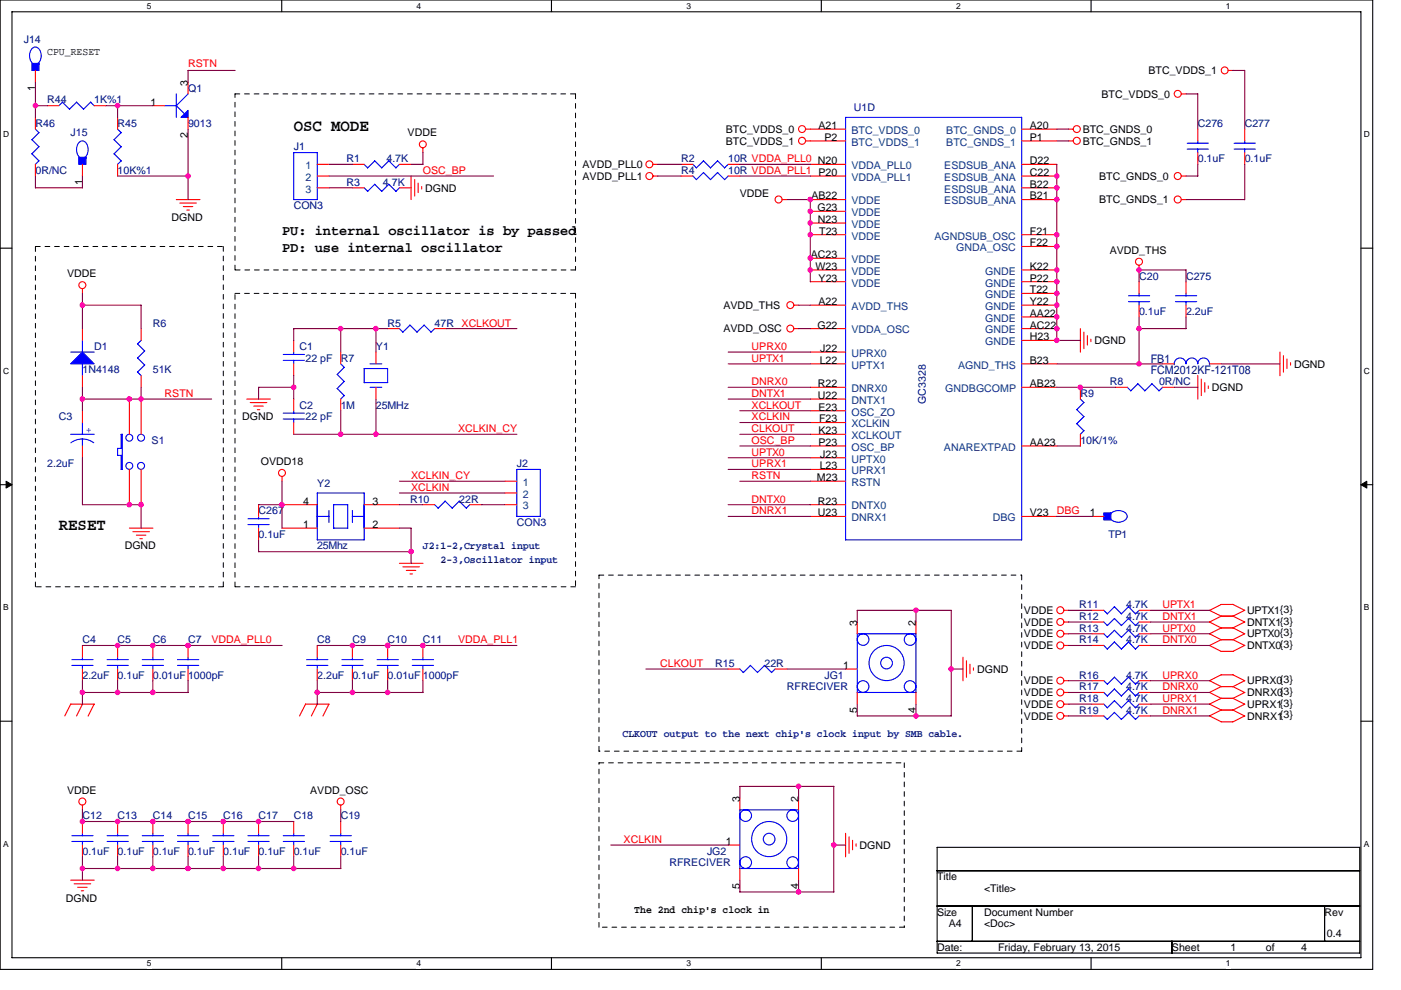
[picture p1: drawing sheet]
<svg xmlns="http://www.w3.org/2000/svg" width="297mm" height="210mm" viewBox="0 0 297 210" stroke-linecap="round" stroke-linejoin="round" font-family="sans-serif">
<path d="M0 0h291v205.6h-291zM2.5 2.5h286v200.6h-286z" fill="none" stroke="#000" stroke-width=".23"/>
<g fill="#fff">
<path d="M31.1 .3h1v1.9h-1z"/>
<path d="M31.1 203.4h1v2h-1z"/>
</g>
<path d="M59.7 0v2.5M59.7 203.1v2.5" fill="none" stroke="#000" stroke-width=".23"/>
<g fill="#fff">
<path d="M88.3 .3h1v1.9h-1z"/>
<path d="M88.3 203.4h1v2h-1z"/>
</g>
<path d="M116.9 0v2.5M116.9 203.1v2.5" fill="none" stroke="#000" stroke-width=".23"/>
<g fill="#fff">
<path d="M145.5 .3h1v1.9h-1z"/>
<path d="M145.5 203.4h1v2h-1z"/>
</g>
<path d="M174.1 0v2.5M174.1 203.1v2.5" fill="none" stroke="#000" stroke-width=".23"/>
<g fill="#fff">
<path d="M202.7 .3h1v1.9h-1z"/>
<path d="M202.7 203.4h1v2h-1z"/>
</g>
<path d="M231.3 0v2.5M231.3 203.1v2.5" fill="none" stroke="#000" stroke-width=".23"/>
<g fill="#fff">
<path d="M259.9 .3h1v1.9h-1z"/>
<path d="M259.9 203.4h1v2h-1z"/>
<path d="M.7 27.6h1.3v1.9h-1.3z"/>
<path d="M289.2 27.6h1.3v1.9h-1.3z"/>
<path d="M.7 77.7h1.3v2h-1.3z"/>
<path d="M289.2 77.7h1.3v2h-1.3z"/>
</g>
<path d="M0 52.6h2.5M288.5 52.6h2.5" fill="none" stroke="#000" stroke-width=".23"/>
<g fill="#fff">
<path d="M.7 127.9h1.2v2h-1.2z"/>
<path d="M289.2 127.9h1.2v2h-1.2z"/>
</g>
<path d="M0 102.8h2.5M288.5 102.8h2.5" fill="none" stroke="#000" stroke-width=".23"/>
<path d="M1.3 102.1l1.2 .7-1.2 .7zM288.5 102.8l1.3-.7v1.4z" fill="#000" stroke="#000" stroke-width=".21"/>
<g fill="#fff">
<path d="M.7 178h1.2v2h-1.2z"/>
<path d="M289.2 178h1.2v2h-1.2z"/>
</g>
<path d="M0 153h2.5M288.5 153h2.5M198.7 179.7h89.6v22.4h-89.6zM198.7 184.7h89.6M198.7 192.2h89.6M198.7 199.6h89.6M206.2 192.2v7.4M248.5 199.6v2.5M280.8 192.2v7.4" fill="none" stroke="#000" stroke-width=".23"/>
<g fill="none" stroke="#000" stroke-width=".21" stroke-dasharray="1 1 1 1 1 1 1 1">
<path d="M49.8 19.9h72.2M122 19.9v37.4M7.5 52.3h39.8M47.3 52.3v72.2M49.8 57.3v-37.4M122 57.3h-72.2M49.8 62.2h72.2M122 62.2v62.3M7.5 124.5v-72.2M47.3 124.5h-39.8M49.8 124.5v-62.3M122 124.5h-72.2"/>
<path d="M127 122h89.6M216.6 122v37.3M127 159.3v-37.3M216.6 159.3h-89.6M127 161.8h64.7M191.7 161.8v34.9M127 196.7v-34.9M191.7 196.7h-64.7"/>
</g>
<g fill="none" stroke="#f00" stroke-width=".23">
<path d="M7.5 14.9v2.5M39.9 17.4v2.5M250.5 19.9h1M260.4 14.9h1M7.5 24.9v2.5M7.5 34.9v2.4M10 22.4h2.5M17.5 34.9v2.4M20 22.4h2.5M24.9 24.9v2.5M24.9 34.9v2.4M32.4 22.4h2.5"/>
<path d="M39.9 24.9v2.5M67.3 34.9h2.4M67.3 37.3h2.4M67.3 39.8h2.4M74.7 34.9h2.5M74.7 39.8h2.5M84.7 34.9h2.5M84.7 39.8h2.5M87.2 37.3v5M87.9 38.1v3.5M88.7 38.8v2.1M89.4 39.6v.5"/>
<path d="M89.7 31.4v1M138.4 34.9h1.1M138.4 37.3h1.1M144.4 34.9h2.5M144.4 37.3h2.5M154.4 34.9h2.5M154.4 37.3h2.5M170.8 27.4h8.5M170.8 29.9h8.5M171.8 34.9h7.5M171.8 37.3h7.5M216.6 27.4h7.5"/>
<path d="M216.6 29.9h7.5M216.6 34.9h7.5M216.6 37.3h7.5M216.6 39.8h7.5M226.5 27.4h1.1M226.5 29.9h1.1M250.5 37.3h1M254 27.4v2.5M254 32.4v2.5M263.9 27.4v2.5M263.9 32.4v2.5M37.4 42.3h5"/>
<path d="M38.1 43.1h3.5M38.9 43.8h2M39.6 44.6h.5M165.8 42.3h1.1M171.8 42.3h7.5M171.8 49.8h7.5M171.8 57.3h7.5M171.8 59.8h7.5M171.8 44.8h7.5M171.8 47.3h7.5M171.8 54.8h7.5M216.6 42.3h7.5"/>
<path d="M216.6 49.8h7.5M216.6 52.3h7.5M216.6 57.3h7.5M216.6 59.8h7.5M241.5 56.3v1M241.5 59.8v2.4M250.5 42.3h1M251.5 59.8v2.4M17.5 61.2v1.1M17.5 69.7v2.5M17.5 79.7v2.4M29.9 69.7v2.5"/>
<path d="M29.9 79.7v2.4M62.3 72.2v2.5M62.3 77.2v2.5M72.2 74.7v2.5M79.7 74.7v2.5M82.2 69.7h2.5M92.2 69.7h2.4M168.3 64.7h1M168.3 69.7h1M171.8 64.7h7.5M171.8 69.7h7.5M171.8 77.2h7.5"/>
<path d="M171.8 74.7h7.5M216.6 64.7h7.5M216.6 69.7h7.5M216.6 77.2h7.5M216.6 62.2h7.5M216.6 67.2h7.5M216.6 72.2h7.5M229.1 69.7v5M229.8 70.4v3.6M230.5 71.2v2M231.3 71.9v.6M241.5 64.7v2.5"/>
<path d="M246.5 77.2h2.5M251.5 64.7v2.5M254 79.7v4.9M256.4 77.2h2.5M271.4 74.7v5M272.1 75.4v3.5M272.9 76.2v2M273.6 76.9v.5M17.5 87.1v2.5M17.5 94.6v2.5M27.4 84.6v7.5M27.4 99.6v7.4"/>
<path d="M29.9 84.6v7.5M29.9 99.6v7.4M52.3 84.6h5M53.1 85.4h3.5M53.8 86.1h2M54.6 86.9h.5M62.3 84.6v2.5M62.3 89.6v2.5M72.2 84.6v2.5M79.7 82.1v2.5M171.8 84.6h7.5M171.8 82.1h7.5"/>
<path d="M171.8 87.1h7.5M171.8 89.6h7.5M171.8 97.1h7.5M171.8 92.1h7.5M171.8 99.6h7.5M171.8 94.6h7.5M216.6 82.1h7.5M216.6 94.6h7.5M229.1 82.1v2.5M229.1 92.1v2.5M236.5 82.1h2.5M246.5 82.1h2.5"/>
<path d="M254.7 80.4v3.5M255.4 81.2v2M256.2 81.9v.5M27.4 112h5M28.2 112.8h3.5M28.9 113.5h2M29.7 114.3h.5M54.8 107v2.5M54.8 112v2.5M59.8 112h7.5M59.8 101.1v1M59.8 107h7.5"/>
<path d="M77.2 112h7.5M77.2 107h7.5M84.7 119.5h5M89.7 107h2.5M99.6 107h2.5M107.1 107h2.5M107.1 102.1h2.5M107.1 104.6h2.5M171.8 109.5h7.5M171.8 107h7.5M171.8 102.1h7.5M216.6 109.5h7.5"/>
<path d="M231.5 109.5h2.5M17.5 136.9v2.5M24.9 136.9v2.5M32.4 136.9v2.5M39.9 136.9v2.5M67.3 136.9v2.5M74.7 136.9v2.5M82.2 136.9v2.5M85.4 120.2h3.5M86.1 121h2.1M86.9 121.7h.5M89.7 136.9v2.5"/>
<path d="M181.8 131.9v2.5M194.2 131.9v2.5M204.2 139.4v5M225.6 134.4h1M225.6 129.5h1M225.6 136.9h1M225.6 131.9h1M231.5 134.4h2.5M231.5 129.5h2.5M231.5 136.9h2.5M231.5 131.9h2.5M241.5 134.4h2.5"/>
<path d="M241.5 129.5h2.5M241.5 136.9h2.5M241.5 131.9h2.5M256.4 129.5l2.5 1.2M256.4 134.4l2.5 1.3M256.4 136.9l2.5 1.3M256.4 131.9l2.5 1.3M258.9 133.2l-2.5 1.3M258.9 135.7l-2.5 1.2M261.4 128.2l2.5 1.2-2.5 1.3h-2.5l-2.5 1.3M261.4 133.2l2.5 1.2-2.5 1.3h-2.5M261.4 130.7l2.5 1.2-2.5 1.3h-2.5"/>
<path d="M261.4 135.7l2.5 1.2M261.4 128.2h-2.5l-2.5 1.3M263.9 136.9l-2.5 1.3h-2.5M15 149.4h5l-1.3 2.5M15 149.3l-1.3 2.5M17.5 141.9v2.5M17.5 149.3l-1.3 2.5M24.9 141.9v2.5M32.4 141.9v2.5M39.9 141.9v2.5M64.8 149.4h5l-1.3 2.5M64.8 149.3l-1.3 2.5"/>
<path d="M67.3 141.9v2.5M67.3 149.3l-1.3 2.5M74.7 141.9v2.5M82.2 141.9v2.5M89.7 141.9v2.5M154.4 141.9h2.5M164.3 141.9h2.5M179.3 141.9h2.5M181.8 146.9v2.5M194.2 146.9v2.5M204.9 140.1v3.6M205.7 140.9v2"/>
<path d="M206.4 141.6v.6M225.6 146.9h1M225.6 151.8h1M225.6 149.4h1M225.6 144.4h1M231.5 146.9h2.5M231.5 151.8h2.5M231.5 149.4h2.5M231.5 144.4h2.5M241.5 146.9h2.5M241.5 151.8h2.5M241.5 149.4h2.5"/>
<path d="M241.5 144.4h2.5M256.4 146.9l2.5 1.2h2.5l2.5 1.3-2.5 1.2M256.4 149.3l2.5 1.3M256.4 151.8l2.5 1.3h2.5M256.4 144.4l2.5 1.2M256.4 144.4l2.5-1.3h2.5l2.5 1.3-2.5 1.2M258.9 150.6h2.5l2.5 1.3-2.5 1.2M258.9 145.6h2.5l2.5 1.3-2.5 1.2M258.9 148.1l-2.5 1.3M258.9 150.6l-2.5 1.2M258.9 145.6l-2.5 1.3M17.5 170.8v1"/>
<path d="M17.5 174.2v2.5M17.5 179.2v2.5M24.9 174.2v2.5M24.9 179.2v2.5M32.4 174.2v2.5M32.4 179.2v2.5M39.9 174.2v2.5M39.9 179.2v2.5M47.3 174.2v2.5M47.3 179.2v2.5M54.8 174.2v2.5M54.8 179.2v2.5"/>
<path d="M62.3 174.2v2.5M62.3 179.2v2.5M72.2 170.8v1M72.2 174.2v2.5M72.2 179.2v2.5M154.4 179.2h2.5M156.9 169.3v2.5M169.3 169.3v2.5M179.3 176.7v5M180 177.5v3.5M180.8 178.2v2M181.5 179v.5"/>
<path d="M15 186.7h5M15.7 187.5h3.5M16.5 188.2h2M17.2 188.9h.5M156.9 184.2v2.5M169.3 184.2v2.5"/>
<circle cx="249.7" cy="19.9" r=".74"/>
<circle cx="259.7" cy="14.9" r=".73"/>
<circle cx="89.6" cy="30.6" r=".73"/>
<circle cx="137.7" cy="37.3" r=".74"/>
<circle cx="137.7" cy="34.9" r=".74"/>
<circle cx="170" cy="29.9" r=".74"/>
<circle cx="170.1" cy="27.4" r=".74"/>
<circle cx="228.3" cy="29.9" r=".74"/>
<circle cx="228.3" cy="27.4" r=".74"/>
<circle cx="249.7" cy="37.3" r=".74"/>
<circle cx="165.1" cy="42.3" r=".74"/>
<circle cx="241.5" cy="55.5" r=".74"/>
<circle cx="249.7" cy="42.3" r=".74"/>
<circle cx="17.5" cy="60.5" r=".74"/>
<circle cx="167.6" cy="69.7" r=".73"/>
<circle cx="167.6" cy="64.7" r=".73"/>
<circle cx="59.8" cy="100.3" r=".74"/>
<circle cx="224.8" cy="129.4" r=".74"/>
<circle cx="224.8" cy="136.9" r=".74"/>
<circle cx="224.8" cy="134.4" r=".74"/>
<circle cx="224.8" cy="131.9" r=".74"/>
<circle cx="224.8" cy="149.4" r=".74"/>
<circle cx="224.8" cy="146.9" r=".74"/>
<circle cx="224.8" cy="151.8" r=".74"/>
<circle cx="224.8" cy="144.4" r=".74"/>
<circle cx="17.5" cy="170" r=".74"/>
<circle cx="72.2" cy="170" r=".74"/>
</g>
<g fill="none" stroke="#00f" stroke-width=".23">
<path d="M6.8 10.3a1.13 1.13 0 0 1 1.2-.2 1.13 1.13 0 0 1 .7 1.1 1.87 1.87 0 0 1-1.2 2.5 1.97 1.97 0 0 1-1-3zM37.4 19.9v5M39.9 19.9l-2.5 2.5M6.8 29.6l1.5 1.5-1.6 1.5M6.8 32.6l1.5 1.5-.8 .8M7.5 27.4l.8 .8-1.6 1.5M16.2 21.7l1.5 1.5M16.3 21.7l-1.6 1.5-1.4-1.5-.8 .7M16.7 30.2a1.12 1.12 0 0 1 1.3-.2 1.12 1.12 0 0 1 .6 1.1 1.87 1.87 0 0 1-1.1 2.5 1.97 1.97 0 0 1-1-3zM20 22.4l-.8-.7-1.5 1.5M24.2 32.6l1.5 1.5-.8 .8M24.9 27.4l.8 .8-1.5 1.5 1.5 1.4-1.5 1.5"/>
<path d="M34.9 22.4h2.5M37.4 22.4l1.8 1.8M62.3 32.4h5v9.9h-5zM77.2 34.8l.8 .8M77.2 39.8l.8 .8M79.4 34.1l1.5 1.5 1.5-1.5M79.4 39.1l1.5 1.5 1.5-1.5M79.5 34.1l-1.6 1.5M79.5 39.1l-1.6 1.5M82.4 34.1l1.5 1.5M82.4 39.1l1.5 1.5M84.7 34.9l-.8 .7"/>
<path d="M84.7 39.8l-.8 .8M146.9 34.8l.8 .8M146.9 37.3l.8 .8M149.1 34.1l1.5 1.5 1.5-1.5M149.2 34.1l-1.6 1.5M152.1 34.1l1.5 1.5 .8-.7M154.4 37.3l-.8 .8-1.5-1.5-1.5 1.5-1.5-1.5-1.5 1.5M179.3 24.9h37.3v89.6h-37.3zM251.7 31.6h4.5M251.7 30.4h4.5M254 29.9v.5M254 31.6v.8"/>
<path d="M261.7 31.6h4.5M261.7 30.4h4.5M263.9 29.9v.5M263.9 31.6v.8M15 74.7h5M17.5 72.2v2.5M17.5 77.2v2.5M29.1 78.9l.8 .8M29.9 72.2l-.8 .7 1.6 1.5-1.6 1.5 1.6 1.5M30.7 77.4l-1.5 1.5M60 76.4h4.5M60 75.2h4.5"/>
<path d="M62.3 74.7v.5M62.3 76.4v.8M71.5 79.4l1.5 1.5M72.2 77.2l.8 .7-1.5 1.5M77.2 78.2h5M78.5 77.2h2.5M82.2 78.1v3.1h-5v-3M84.7 69.7l.7 .7M92.2 69.7l-.8 .8-1.5-1.6-1.5 1.6-1.5-1.6-1.5 1.6M239.3 64h4.5M239.3 62.7h4.5M241.5 62.2v.6"/>
<path d="M241.5 64v.7M249 77.2a1.25 1.25 0 0 1 1.2-1.3 1.25 1.25 0 0 1 1.3 1.3 1.25 1.25 0 0 1 1.2-1.3 1.25 1.25 0 0 1 1.3 1.3 1.24 1.24 0 0 1 1.2-1.3 1.24 1.24 0 0 1 1.2 1.3M249 77.2h.1M249.2 64h4.5M249.2 62.7h4.5M251.5 62.2v.6M251.5 64v.7M256.4 77.2h.1M15 92.1h5M15 93.9a4.1 4.1 0 0 1 4.9 0M17.5 89.6v2.5M17.5 93.1v1.5"/>
<path d="M24.9 96.6h.8v3M25.7 92.1h.2v7.5M25.7 95.1h-.8v1.5M25.7 92.1v3M25.7 99.6h.2M60 88.9h4.5M60 87.6h4.5M62.3 87.1v.6M62.3 88.9v.7M71.5 82.4l1.5 1.5-.8 .8M73 80.9l-1.5 1.5M78.5 82.1h2.5"/>
<path d="M109.6 99.6h5v9.9h-5zM228.3 89.9l1.5 1.5M229 84.6l.8 .8-1.5 1.5 1.5 1.4-1.5 1.6M229.8 91.3l-.7 .8M241.2 81.4l1.5 1.5M241.3 81.4l-1.6 1.5-.7-.8M244.2 81.4l1.5 1.5 .8-.8M244.2 81.4l-1.5 1.5M52.6 111.3h4.5M52.6 110h4.5M54.8 109.5v.5M54.8 111.3v.7"/>
<path d="M67.2 109.5h2.5M67.3 104.6h9.9v9.9h-9.9zM69.7 108.3v2.5M70.7 107h3v5h-3M70.7 107v5M74.7 109.5h2.5M74.7 108.3v2.5M92.1 107l.8 .8M94.4 106.3l1.5 1.5M94.4 106.3l-1.5 1.5M98.9 107.8l-1.5-1.5-1.5 1.5M99.6 107l-.8 .8"/>
<path d="M235.6 108.8a2.35 2.35 0 0 1 3.3 .3 1.43 1.43 0 0 1-1.8 1.7 1.42 1.42 0 0 1-1.7-1.7zM15.2 139.9h4.5M17.5 139.4v.5M22.7 139.9h4.5M24.9 139.4v.5M30.2 139.9h4.5M32.4 139.4v.5M37.6 139.9h4.5M39.9 139.4v.5M65 139.9h4.5M67.3 139.4v.5M72.5 139.9h4.5"/>
<path d="M74.7 139.4v.5M79.9 139.9h4.6M82.2 139.4v.5M87.4 139.9h4.5M89.7 139.4v.5M181.8 134.4h12.4v12.5h-12.4zM234 129.4l.8 .8M234 134.4l.8 .8M234 136.9l.8 .8M236.3 128.7l1.5 1.5M236.3 131.2l1.5 1.5M236.3 133.7l1.5 1.5"/>
<path d="M236.3 136.1l1.5 1.6M236.3 128.7l-1.5 1.5M236.3 131.2l-1.5 1.5-.8-.8M236.3 133.7l-1.5 1.5M236.3 136.2l-1.5 1.5M240.7 130.2l-1.5-1.5-1.5 1.5M240.7 135.2l-1.5-1.5-1.5 1.5M240.7 137.7l-1.5-1.6-1.5 1.6M241.5 129.5l-.8 .7M241.5 131.9l-.8 .8-1.5-1.5-1.5 1.5M241.5 134.4l-.8 .8M241.5 136.9l-.8 .8"/>
<path d="M15.2 141.1h4.5M17.5 141.1v.8M22.7 141.1h4.5M24.9 141.1v.8M30.2 141.1h4.5M32.4 141.1v.8M37.6 141.1h4.5M39.9 141.1v.8M65 141.1h4.5M67.3 141.1v.8M72.5 141.1h4.5M74.7 141.1v.8"/>
<path d="M79.9 141.1h4.6M82.2 141.1v.8M87.4 141.1h4.5M89.7 141.1v.8M156.8 141.9l.8 .7M159.1 141.1l1.5 1.5M159.1 141.1l-1.5 1.6M162.1 141.1l1.5 1.5M162.1 141.1l-1.5 1.6M164.3 141.9l-.7 .8M236.3 148.6l1.5 1.5M236.3 151.1l1.5 1.5"/>
<path d="M236.3 146.1l1.5 1.5M236.3 143.6l1.5 1.5M236.3 148.6l-1.5 1.5-.8-.8M236.3 151.1l-1.5 1.5-.8-.8M236.3 146.1l-1.5 1.5-.8-.7M236.3 143.6l-1.5 1.5-.8-.7M239.2 148.6l1.5 1.5 .8-.7M239.2 151.1l1.5 1.5 .8-.8M239.2 143.6l1.5 1.5 .8-.7M239.3 148.6l-1.6 1.5M239.3 151.1l-1.6 1.5M239.3 143.6l-1.6 1.5"/>
<path d="M241.5 146.9l-.8 .7-1.5-1.5-1.5 1.5M15.2 178.5h4.5M15.2 177.2h4.5M17.5 176.7v.6M17.5 178.5v.7M22.7 178.5h4.5M22.7 177.2h4.5M24.9 176.7v.6M24.9 178.5v.7M30.2 178.5h4.5M30.2 177.2h4.5M32.4 176.7v.6"/>
<path d="M32.4 178.5v.7M37.6 178.5h4.5M37.6 177.2h4.5M39.9 176.7v.6M39.9 178.5v.7M45.1 178.5h4.5M45.1 177.2h4.5M47.3 176.7v.6M47.3 178.5v.7M52.6 178.5h4.5M52.6 177.2h4.5M54.8 176.7v.6"/>
<path d="M54.8 178.5v.7M60 178.5h4.5M60 177.2h4.5M62.3 176.7v.6M62.3 178.5v.7M70 178.5h4.5M70 177.2h4.5M72.2 176.7v.6M72.2 178.5v.7M156.9 171.8h12.4v12.4h-12.4z"/>
<circle cx="27.4" cy="92.8" r=".73"/>
<circle cx="27.4" cy="98.8" r=".73"/>
<circle cx="29.9" cy="92.8" r=".74"/>
<circle cx="29.9" cy="98.8" r=".74"/>
<circle cx="183" cy="135.7" r="1.23"/>
<circle cx="192.9" cy="135.7" r="1.23"/>
<circle cx="183" cy="145.6" r="1.24"/>
<circle cx="188" cy="140.6" r="1.24"/>
<circle cx="188" cy="140.6" r="3.7"/>
<circle cx="192.9" cy="145.6" r="1.23"/>
<circle cx="158.1" cy="173" r="1.23"/>
<circle cx="163.1" cy="178" r="1.24"/>
<circle cx="163.1" cy="178" r="3.7"/>
<circle cx="168.1" cy="173" r="1.23"/>
<circle cx="158.1" cy="183" r="1.24"/>
<circle cx="168.1" cy="183" r="1.23"/>
</g>
<g fill="#00f" stroke="#00f" stroke-width=".23">
<path d="M17.5 74.7l2.5 2.5h-5z" fill-rule="evenodd"/>
<path d="M6.8 13.4v1.5h1.5v-1.5z" fill-rule="evenodd"/>
<path d="M38.4 24.9l1.5-1.5v1.5z" fill-rule="evenodd"/>
<path d="M234 108.8v1.5h1.5v-1.5z" fill-rule="evenodd"/>
<path d="M16.7 33.4v1.5h1.5v-1.5z" fill-rule="evenodd"/>
</g>
<g fill="none" stroke="#800040" stroke-width=".23">
<path d="M7.5 17.4v7.5M49.8 14.9h-9.9v2.6M251.4 19.9h2.6M254 19.9v7.5M261.4 14.9h2.5v12.5M7.5 22.4h2.5M17.5 37.3v2.5h-10v-2.5M22.5 22.4h9.9M24.9 37.3h15M24.9 22.4v2.5M39.9 27.4v15M69.7 37.3h34.9"/>
<path d="M69.7 34.9h5M69.7 39.8h5M89.7 32.4v2.5h-2.5M139.4 37.3h5M139.4 34.9h5M156.9 37.3h14.9M156.9 34.9h14.9M224.1 27.4h2.5M224.1 34.9v37.3M224.1 29.9h2.5M251.4 37.3h2.6M254 34.9v2.5"/>
<path d="M263.9 34.9v7.4h-12.5M166.8 42.3h5M171.8 42.3v17.5M251.5 59.8v-2.5h-10v2.5M17.5 62.2v7.5M17.5 64.7h12.4v5M62.3 79.7v5M72.2 69.7v5M79.7 69.7v5M82.2 69.7h-19.9v2.5M94.6 69.7h15M154.4 74.7h17.4"/>
<path d="M154.4 77.2h17.4M169.3 69.7h2.5M169.3 64.7h2.5M224.1 77.2h22.4M224.1 72.2h5M241.5 67.2v10M251.5 67.2v2.5h-10M258.9 77.2h12.5M17.5 84.6h27.4M17.5 82.1v5M17.5 97.1v10M29.9 82.1v2.6"/>
<path d="M62.3 92.1h47.3M62.3 82.1h-7.5v2.6M72.2 87.1v5M79.7 84.6v7.5M154.4 84.6h17.4M154.4 82.1h17.4M154.4 97.1h17.4M154.4 99.6h17.4M156.9 92.1h14.9M156.9 89.6h14.9M156.9 94.6h14.9M156.9 87.1h14.9"/>
<path d="M224.1 82.1h12.4M224.1 94.6h5M249 82.1h5M17.5 107h12.4v5M54.8 107h5M54.8 114.5v2.5h32.4M59.8 102.1v9.9M84.7 112h2.5v7.5M84.7 104.6h22.4M84.7 102.1h22.4M84.7 107h5M102.1 107h5"/>
<path d="M154.4 109.5h17.4M154.4 107h17.4M156.9 102.1h14.9M224.1 109.5h7.5M17.5 136.9h42.3M67.3 136.9h42.3M181.8 132v-2.5h19.9v22.3h-19.9v-2.4M194.2 129.5v2.5M226.5 136.9h5M226.5 131.9h5M226.5 129.5h5M226.5 134.4h5"/>
<path d="M244 136.9h12.4M244 131.9h12.4M244 129.5h12.4M244 134.4h12.4M17.5 144.4v5M24.9 144.4v2.5M32.4 144.4v2.5M39.9 144.4v2.5h-22.4M67.3 144.4v5M74.7 144.4v2.5M82.2 144.4v2.5M89.7 144.4v2.5h-22.4"/>
<path d="M136.9 141.9h17.5M166.8 141.9h12.5M194.2 149.4v2.5M201.7 141.9h2.5M226.5 144.4h5M226.5 149.4h5M226.5 151.8h5M226.5 146.9h5M244 144.4h12.4M244 149.4h12.4M244 151.8h12.4M244 146.9h12.4"/>
<path d="M17.5 171.8v2.5M17.5 174.2h44.8M72.2 171.8v2.5M129.5 179.2h24.9M169.3 166.8v2.5M176.8 179.2h2.5M176.8 166.8v22.4M176.8 166.8h-19.9v2.5M17.5 181.7v5M17.5 184.2h54.8M24.9 181.7v2.5M32.4 181.7v2.5"/>
<path d="M39.9 181.7v2.5M47.3 181.7v2.5M54.8 181.7v2.5M62.3 181.7v2.5M72.2 181.7v2.5M156.9 186.7v2.5M156.9 189.2h19.9M169.3 186.7v2.5"/>
</g>
<g fill="#f0f" stroke="#f0f" stroke-width=".23">
<circle cx="29.9" cy="84.6" r=".49"/>
<circle cx="17.5" cy="84.6" r=".49"/>
<circle cx="27.4" cy="84.6" r=".49"/>
<circle cx="72.2" cy="92.1" r=".49"/>
<circle cx="72.2" cy="69.7" r=".49"/>
<circle cx="79.7" cy="69.7" r=".49"/>
<circle cx="59.8" cy="107" r=".49"/>
<circle cx="82.2" cy="136.9" r=".49"/>
<circle cx="89.7" cy="136.9" r=".49"/>
<circle cx="74.7" cy="136.9" r=".49"/>
<circle cx="224.1" cy="62.2" r=".49"/>
<circle cx="171.8" cy="47.3" r=".49"/>
<circle cx="171.8" cy="54.8" r=".49"/>
<circle cx="17.5" cy="174.2" r=".49"/>
<circle cx="24.9" cy="174.2" r=".49"/>
<circle cx="47.3" cy="174.2" r=".49"/>
<circle cx="229" cy="82.1" r=".49"/>
<circle cx="79.7" cy="92.1" r=".49"/>
<circle cx="171.8" cy="42.3" r=".49"/>
<circle cx="171.8" cy="44.8" r=".49"/>
<circle cx="32.4" cy="174.2" r=".49"/>
<circle cx="171.8" cy="49.8" r=".49"/>
<circle cx="17.5" cy="64.7" r=".49"/>
<circle cx="54.8" cy="174.2" r=".49"/>
<circle cx="171.8" cy="57.3" r=".49"/>
<circle cx="39.9" cy="174.2" r=".49"/>
<circle cx="67.2" cy="146.9" r=".49"/>
<circle cx="74.7" cy="146.9" r=".49"/>
<circle cx="39.9" cy="184.2" r=".49"/>
<circle cx="241.5" cy="69.7" r=".49"/>
<circle cx="201.7" cy="141.9" r=".49"/>
<circle cx="82.2" cy="146.9" r=".49"/>
<circle cx="224.1" cy="39.8" r=".49"/>
<circle cx="24.9" cy="146.9" r=".49"/>
<circle cx="17.5" cy="146.9" r=".49"/>
<circle cx="39.9" cy="136.9" r=".49"/>
<circle cx="32.4" cy="136.9" r=".49"/>
<circle cx="24.9" cy="136.9" r=".49"/>
<circle cx="32.4" cy="146.9" r=".49"/>
<circle cx="241.5" cy="57.3" r=".49"/>
<circle cx="241.5" cy="77.2" r=".49"/>
<circle cx="224.1" cy="69.7" r=".49"/>
<circle cx="194.2" cy="129.4" r=".49"/>
<circle cx="224.1" cy="52.3" r=".49"/>
<circle cx="54.8" cy="184.2" r=".49"/>
<circle cx="224.1" cy="37.3" r=".49"/>
<circle cx="27.4" cy="107" r=".49"/>
<circle cx="62.3" cy="184.2" r=".49"/>
<circle cx="176.8" cy="179.2" r=".49"/>
<circle cx="194.2" cy="151.8" r=".49"/>
<circle cx="62.3" cy="82.1" r=".49"/>
<circle cx="169.3" cy="189.2" r=".49"/>
<circle cx="224.1" cy="57.3" r=".49"/>
<circle cx="24.9" cy="184.2" r=".49"/>
<circle cx="224.1" cy="42.3" r=".49"/>
<circle cx="224.1" cy="67.2" r=".49"/>
<circle cx="17.5" cy="184.2" r=".49"/>
<circle cx="169.3" cy="166.8" r=".49"/>
<circle cx="29.9" cy="107" r=".49"/>
<circle cx="32.4" cy="184.2" r=".49"/>
<circle cx="224.1" cy="59.7" r=".49"/>
<circle cx="224.1" cy="72.2" r=".49"/>
<circle cx="47.3" cy="184.2" r=".49"/>
<circle cx="224.1" cy="64.7" r=".49"/>
<circle cx="87.2" cy="117" r=".49"/>
<circle cx="224.1" cy="49.8" r=".49"/>
<circle cx="39.9" cy="37.3" r=".49"/>
<circle cx="24.9" cy="22.4" r=".49"/>
<circle cx="7.5" cy="22.4" r=".49"/>
</g>
<g font-size="3.5">
<text x="62.3" y="27.8">OSC MODE</text>
<text x="12.5" y="112.5">RESET</text>
</g>
<g font-size="3">
<text x="59.8" y="49.8">PU: internal oscillator is by passed</text>
<text x="59.8" y="53.4">PD: use internal oscillator</text>
</g>
<g font-size="2.5" fill="#000080">
<text x="244" y="76.9">FB1</text>
<text x="244" y="79.4">FCM2012KF-121T08</text>
</g>
<g font-size="2.2" fill="#000080">
<text x="5" y="9">J14</text>
<text x="10" y="21.9">R44</text>
<text x="20" y="21.9">1K%1</text>
<text x="39.9" y="19.5">Q1</text>
<text x="181" y="23.5">U1D</text>
<text x="7.5" y="26.9">R46</text>
<text x="15" y="28.9">J15</text>
<text x="24.9" y="26.9">R45</text>
<text x="39.9" y="26.9">9013</text>
<text x="254" y="26.9">C276</text>
<text x="263.9" y="26.9">C277</text>
<text x="62.3" y="31.9">J1</text>
<text x="73.5" y="34.4">R1</text>
<text x="81.9" y="34.4">4.7K</text>
<text x="144.4" y="34.4">R2</text>
<text x="154.4" y="34.4">10R VDDA_PLL0 N20</text>
<text x="254" y="34.4">0.1uF</text>
<text x="263.9" y="34.4">0.1uF</text>
<text x="7.5" y="36.9">0R/NC</text>
<text x="24.9" y="36.9">10K%1</text>
<text x="73.5" y="39.4">R3</text>
<text x="81.2" y="39.4">4.7K</text>
<text x="144.4" y="36.9">R4</text>
<text x="154.4" y="36.9">10R VDDA_PLL1 P20</text>
<text x="62.3" y="44.4">CON3</text>
<text x="241.5" y="59.3">C20</text>
<text x="251.5" y="59.3">C275</text>
<text x="32.4" y="69.3">R6</text>
<text x="82.2" y="69.3">R5</text>
<text x="92.2" y="69.3">47R</text>
<text x="241.5" y="66.8">0.1uF</text>
<text x="251.5" y="66.8">2.2uF</text>
<text x="20" y="74.2">D1</text>
<text x="63.5" y="74.2">C1</text>
<text x="64.8" y="76.7">22 pF</text>
<text x="72.2" y="76.7">R7</text>
<text x="79.7" y="74.2">Y1</text>
<text x="17.5" y="79.2">1N4148</text>
<text x="32.4" y="79.2">51K</text>
<text x="235.3" y="81.7">R8</text>
<text x="245.7" y="81.7">0R/NC</text>
<text x="12.5" y="89.2">C3</text>
<text x="63.5" y="86.7">C2</text>
<text x="64.8" y="89.2">22 pF</text>
<text x="72.2" y="86.7">1M</text>
<text x="79.7" y="86.7">25MHz</text>
<text x="196.3" y="85.6" transform="rotate(-90 196.3 85.6)">GC3328</text>
<text x="229.1" y="84.2">R9</text>
<text x="32.1" y="94.1">S1</text>
<text x="229.1" y="94.1">10K/1%</text>
<text x="10" y="99.1">2.2uF</text>
<text x="109.6" y="99.1">J2</text>
<text x="67.3" y="103.4">Y2</text>
<text x="86.9" y="106.6">R10</text>
<text x="97.4" y="106.6">22R</text>
<text x="54.8" y="109.1">C267</text>
<text x="109.6" y="111.6">CON3</text>
<text x="54.8" y="114">0.1uF</text>
<text x="67.3" y="116.5">25Mhz</text>
<text x="89.7" y="116.4">J2:1-2,Crystal input</text>
<text x="93.4" y="119.3">2-3,Oscillator input</text>
<text x="235" y="114">TP1</text>
<text x="228.8" y="129">R11</text>
<text x="228.8" y="131.5">R12</text>
<text x="238.8" y="129">4.7K</text>
<text x="238.8" y="131.5">4.7K</text>
<text x="17.5" y="136.5">C4</text>
<text x="24.9" y="136.5">C5</text>
<text x="32.4" y="136.5">C6</text>
<text x="39.9" y="136.5">C7</text>
<text x="67.3" y="136.5">C8</text>
<text x="74.7" y="136.5">C9</text>
<text x="82.2" y="136.5">C10</text>
<text x="89.7" y="136.5">C11</text>
<text x="228.8" y="134">R13</text>
<text x="228.8" y="136.5">R14</text>
<text x="238.8" y="134">4.7K</text>
<text x="238.8" y="136.5">4.7K</text>
<text x="17.5" y="143.9">2.2uF</text>
<text x="24.9" y="143.9">0.1uF</text>
<text x="32.4" y="143.9">0.01uF 1000pF</text>
<text x="67.3" y="143.9">2.2uF</text>
<text x="74.7" y="143.9">0.1uF</text>
<text x="82.2" y="143.9">0.01uF 1000pF</text>
<text x="151.6" y="141.4">R15</text>
<text x="162.1" y="141.4">22R</text>
<text x="174.8" y="143.9">JG1</text>
<text x="228.8" y="143.9">R16</text>
<text x="238.8" y="143.9">4.7K</text>
<text x="166.8" y="146.4">RFRECIVER</text>
<text x="228.8" y="148.9">R18</text>
<text x="228.8" y="146.4">R17</text>
<text x="238.8" y="148.9">4.7K</text>
<text x="238.8" y="146.4">4.7K</text>
<text x="228.8" y="151.4">R19</text>
<text x="238.8" y="151.4">4.7K</text>
<text x="132" y="156.2">CLKOUT output to the next chip's clock input by SMB cable.</text>
<text x="17.5" y="173.8">C12</text>
<text x="24.9" y="173.8">C13</text>
<text x="32.4" y="173.8">C14</text>
<text x="39.9" y="173.8">C15</text>
<text x="47.3" y="173.8">C16</text>
<text x="54.8" y="173.8">C17</text>
<text x="62.3" y="173.8">C18</text>
<text x="72.2" y="173.8">C19</text>
<text x="17.5" y="181.3">0.1uF</text>
<text x="24.9" y="181.3">0.1uF</text>
<text x="32.4" y="181.3">0.1uF</text>
<text x="39.9" y="181.3">0.1uF</text>
<text x="47.3" y="181.3">0.1uF</text>
<text x="54.8" y="181.3">0.1uF</text>
<text x="62.3" y="181.3">0.1uF</text>
<text x="72.2" y="181.3">0.1uF</text>
<text x="141.9" y="183.7">RFRECIVER</text>
<text x="149.9" y="181.3">JG2</text>
</g>
<g font-size="2.2">
<text x="10" y="11.8">CPU_RESET</text>
<text x="243.5" y="15.7">BTC_VDDS_1</text>
<text x="7.5" y="19.3" transform="rotate(-90 7.5 19.3)">1</text>
<text x="31.9" y="22.4">1</text>
<text x="39.9" y="18.2" transform="rotate(-90 39.9 18.2)">3</text>
<text x="233.5" y="20.7">BTC_VDDS_0</text>
<text x="39.9" y="29.2" transform="rotate(-90 39.9 29.2)">2</text>
<text x="86.4" y="28.9">VDDE</text>
<text x="153.9" y="28.2">BTC_VDDS_0</text>
<text x="173.5" y="27.4">A21</text>
<text x="174.8" y="29.9">P2</text>
<text x="218.4" y="27.4">A20</text>
<text x="218.4" y="29.9">P1</text>
<text x="229.5" y="28.2">BTC_GNDS_0</text>
<text x="123.5" y="35.6">AVDD_PLL0</text>
<text x="153.9" y="30.7">BTC_VDDS_1</text>
<text x="218.4" y="34.8">D22</text>
<text x="229.5" y="30.7">BTC_GNDS_1</text>
<text x="17.5" y="39.2" transform="rotate(-90 17.5 39.2)">1</text>
<text x="90.2" y="40.6">DGND</text>
<text x="123.5" y="38.1">AVDD_PLL1</text>
<text x="156.9" y="41.9">VDDE</text>
<text x="218.4" y="39.8">B22</text>
<text x="218.4" y="37.3">C22</text>
<text x="233" y="38.1">BTC_GNDS_0</text>
<text x="36.4" y="46.8">DGND</text>
<text x="172" y="42.3">AB22</text>
<text x="173.3" y="44.8">G23</text>
<text x="173.4" y="47.3">N23</text>
<text x="218.4" y="42.3">B21</text>
<text x="233" y="43.1">BTC_GNDS_1</text>
<text x="173.7" y="49.8">T23</text>
<text x="218.4" y="49.8">F21</text>
<text x="218.4" y="52.3">F22</text>
<text x="235.3" y="53.8">AVDD_THS</text>
<text x="14.2" y="58.8">VDDE</text>
<text x="171.9" y="54.8">AC23</text>
<text x="172.9" y="57.2">W23</text>
<text x="173.6" y="59.7">Y23</text>
<text x="218.4" y="57.2">K22</text>
<text x="218.4" y="59.7">P22</text>
<text x="153.4" y="65.5">AVDD_THS</text>
<text x="173.5" y="64.7">A22</text>
<text x="218.4" y="62.2">T22</text>
<text x="218.4" y="64.7">Y22</text>
<text x="153.4" y="70.5">AVDD_OSC</text>
<text x="173.3" y="69.7">G22</text>
<text x="218.4" y="67.2">AA22</text>
<text x="218.4" y="69.7">AC22</text>
<text x="173.8" y="77.2">L22</text>
<text x="173.9" y="74.7">J22</text>
<text x="218.4" y="77.2">B23</text>
<text x="218.4" y="72.2">H23</text>
<text x="232" y="73">DGND</text>
<text x="274.4" y="78">DGND</text>
<text x="173.4" y="82.1">R22</text>
<text x="218.4" y="82.1">AB23</text>
<text x="256.9" y="82.9">DGND</text>
<text x="51.3" y="89.2">DGND</text>
<text x="173.4" y="84.6">U22</text>
<text x="173.5" y="87.1">E23</text>
<text x="173.7" y="89.6">F23</text>
<text x="173.5" y="92.1">K23</text>
<text x="173.5" y="94.6">P23</text>
<text x="218.4" y="94.6">AA23</text>
<text x="55.3" y="98.6">OVDD18</text>
<text x="173.8" y="99.5">L23</text>
<text x="173.9" y="97.1">J23</text>
<text x="64.3" y="107">4</text>
<text x="78.9" y="107">3</text>
<text x="173.2" y="102">M23</text>
<text x="173.4" y="107">R23</text>
<text x="64.3" y="112">1</text>
<text x="78.9" y="112">2</text>
<text x="173.4" y="109.5">U23</text>
<text x="218.4" y="109.5">V23</text>
<text x="231.1" y="109.5">1</text>
<text x="26.4" y="116.5">DGND</text>
<text x="217.1" y="130.2">VDDE</text>
<text x="264.4" y="130.2">UPTX1{3}</text>
<text x="181.7" y="132.7" transform="rotate(-90 181.7 132.7)">3</text>
<text x="194.2" y="132.7" transform="rotate(-90 194.2 132.7)">2</text>
<text x="217.1" y="135.2">VDDE</text>
<text x="217.1" y="137.7">VDDE</text>
<text x="217.1" y="132.7">VDDE</text>
<text x="264.4" y="135.2">UPTX0{3}</text>
<text x="264.4" y="137.7">DNTX0{3}</text>
<text x="264.4" y="132.7">DNTX1{3}</text>
<text x="178.8" y="141.9">1</text>
<text x="207.2" y="142.7">DGND</text>
<text x="217.1" y="147.7">VDDE</text>
<text x="217.1" y="145.2">VDDE</text>
<text x="264.4" y="147.7">DNRX0{3}</text>
<text x="264.4" y="145.2">UPRX0{3}</text>
<text x="181.7" y="151.2" transform="rotate(-90 181.7 151.2)">5</text>
<text x="194.2" y="151.2" transform="rotate(-90 194.2 151.2)">4</text>
<text x="217.1" y="152.6">VDDE</text>
<text x="217.1" y="150.2">VDDE</text>
<text x="264.4" y="150.2">UPRX1{3}</text>
<text x="264.4" y="152.6">DNRX1{3}</text>
<text x="14.2" y="168.3">VDDE</text>
<text x="65.8" y="168.3">AVDD_OSC</text>
<text x="156.8" y="170" transform="rotate(-90 156.8 170)">3</text>
<text x="169.3" y="170" transform="rotate(-90 169.3 170)">2</text>
<text x="153.9" y="179.2">1</text>
<text x="182.3" y="180">DGND</text>
<text x="14" y="191.2">DGND</text>
<text x="156.8" y="188.6" transform="rotate(-90 156.8 188.6)">5</text>
<text x="169.3" y="188.6" transform="rotate(-90 169.3 188.6)">4</text>
<text x="198.7" y="186.7">Title</text>
<text x="208.6" y="189.2">&lt;Title&gt;</text>
<text x="134.5" y="193.6">The 2nd chip's clock in</text>
<text x="198.7" y="194.2">Size</text>
<text x="201.2" y="196.7">A4</text>
<text x="208.6" y="194.2">Document Number</text>
<text x="208.6" y="196.7">&lt;Doc&gt;</text>
<text x="280.8" y="194.2">Rev</text>
<text x="198.7" y="201.7">Date:</text>
<text x="211.6" y="201.7">Friday, February 13, 2015</text>
<text x="248.5" y="201.7">Sheet</text>
<text x="260.9" y="201.7">1</text>
<text x="268.4" y="201.7">of</text>
<text x="275.8" y="201.7">4</text>
<text x="281.3" y="198.7">0.4</text>
</g>
<g font-size="2.2" fill="#f00">
<text x="39.9" y="14.2">RSTN</text>
<text x="89.7" y="36.9">OSC_BP</text>
<text x="97.9" y="69.3">XCLKOUT</text>
<text x="159.4" y="74.2">UPRX0</text>
<text x="159.4" y="76.7">UPTX1</text>
<text x="159.4" y="81.7">DNRX0</text>
<text x="34.9" y="84.2">RSTN</text>
<text x="159.4" y="86.7">XCLKOUT</text>
<text x="159.4" y="84.2">DNTX1</text>
<text x="159.4" y="89.2">XCLKIN</text>
<text x="97.1" y="91.7">XCLKIN_CY</text>
<text x="159.4" y="91.7">CLKOUT</text>
<text x="159.4" y="94.1">OSC_BP</text>
<text x="87.2" y="101.6">XCLKIN_CY</text>
<text x="159.4" y="101.6">RSTN</text>
<text x="159.4" y="96.6">UPTX0</text>
<text x="159.4" y="99.1">UPRX1</text>
<text x="87.2" y="104.1">XCLKIN</text>
<text x="159.4" y="106.6">DNTX0</text>
<text x="159.4" y="109.1">DNRX1</text>
<text x="224.1" y="109.1">DBG</text>
<text x="246.5" y="131.5">DNTX1</text>
<text x="246.5" y="129">UPTX1</text>
<text x="44.8" y="136.5">VDDA_PLL0</text>
<text x="97.1" y="136.5">VDDA_PLL1</text>
<text x="246.5" y="136.5">DNTX0</text>
<text x="246.5" y="134">UPTX0</text>
<text x="140" y="141.4">CLKOUT</text>
<text x="246.5" y="143.9">UPRX0</text>
<text x="246.5" y="148.9">UPRX1</text>
<text x="246.5" y="146.4">DNRX0</text>
<text x="246.5" y="151.4">DNRX1</text>
<text x="132.2" y="178.8">XCLKIN</text>
</g>
<g font-size="2.2" fill="#004080">
<text x="180.5" y="28.4">BTC_VDDS_0</text>
<text x="200.6" y="28.4">BTC_GNDS_0</text>
<text x="64.8" y="35.9">1</text>
<text x="180.5" y="35.9">VDDA_PLL0</text>
<text x="180.5" y="30.9">BTC_VDDS_1</text>
<text x="200.2" y="35.9">ESDSUB_ANA</text>
<text x="200.6" y="30.9">BTC_GNDS_1</text>
<text x="64.8" y="38.4">2</text>
<text x="64.8" y="40.9">3</text>
<text x="180.5" y="38.4">VDDA_PLL1</text>
<text x="200.2" y="40.9">ESDSUB_ANA</text>
<text x="200.2" y="38.4">ESDSUB_ANA</text>
<text x="180.5" y="43.3">VDDE</text>
<text x="180.5" y="45.8">VDDE</text>
<text x="200.2" y="43.3">ESDSUB_ANA</text>
<text x="180.5" y="48.3">VDDE</text>
<text x="180.5" y="50.8">VDDE</text>
<text x="198.1" y="50.8">AGNDSUB_OSC</text>
<text x="202.8" y="53.3">GNDA_OSC</text>
<text x="180.5" y="58.3">VDDE</text>
<text x="180.5" y="55.8">VDDE</text>
<text x="208.9" y="58.3">GNDE</text>
<text x="180.5" y="65.7">AVDD_THS</text>
<text x="180.5" y="60.8">VDDE</text>
<text x="208.9" y="60.8">GNDE</text>
<text x="208.9" y="63.2">GNDE</text>
<text x="208.9" y="65.7">GNDE</text>
<text x="180.5" y="70.7">VDDA_OSC</text>
<text x="208.9" y="68.2">GNDE</text>
<text x="208.9" y="70.7">GNDE</text>
<text x="180.5" y="75.7">UPRX0</text>
<text x="208.9" y="73.2">GNDE</text>
<text x="180.5" y="78.2">UPTX1</text>
<text x="180.5" y="83.2">DNRX0</text>
<text x="200.4" y="83.2">GNDBGCOMP</text>
<text x="203.1" y="78.2">AGND_THS</text>
<text x="180.5" y="85.7">DNTX1</text>
<text x="180.5" y="88.1">OSC_ZO</text>
<text x="180.5" y="90.6">XCLKIN</text>
<text x="180.5" y="93.1">XCLKOUT</text>
<text x="180.5" y="95.6">OSC_BP</text>
<text x="200.1" y="95.6">ANAREXTPAD</text>
<text x="180.5" y="98.1">UPTX0</text>
<text x="180.5" y="100.6">UPRX1</text>
<text x="110.8" y="103.1">1</text>
<text x="110.8" y="105.6">2</text>
<text x="180.5" y="103.1">RSTN</text>
<text x="110.8" y="108.1">3</text>
<text x="180.5" y="108.1">DNTX0</text>
<text x="180.5" y="110.6">DNRX1</text>
<text x="210.5" y="110.6">DBG</text>
</g>
<text font-size="2.2" fill="#00f" x="18.2" y="91.9">+</text>
<g font-size="1.8">
<text x="31.1" y="1.8">5</text>
<text x="88.3" y="1.8">4</text>
<text x="145.5" y="1.8">3</text>
<text x="202.7" y="1.8">2</text>
<text x="259.9" y="1.8">1</text>
<text x=".7" y="29.1">D</text>
<text x="289.2" y="29.1">D</text>
<text x=".7" y="79.3">C</text>
<text x="289.2" y="79.3">C</text>
<text x=".7" y="129.5">B</text>
<text x="289.2" y="129.5">B</text>
<text x=".7" y="179.6">A</text>
<text x="289.2" y="179.6">A</text>
<text x="31.1" y="205">5</text>
<text x="88.3" y="205">4</text>
<text x="145.5" y="205">3</text>
<text x="202.7" y="205">2</text>
<text x="259.9" y="205">1</text>
</g>
</svg>
